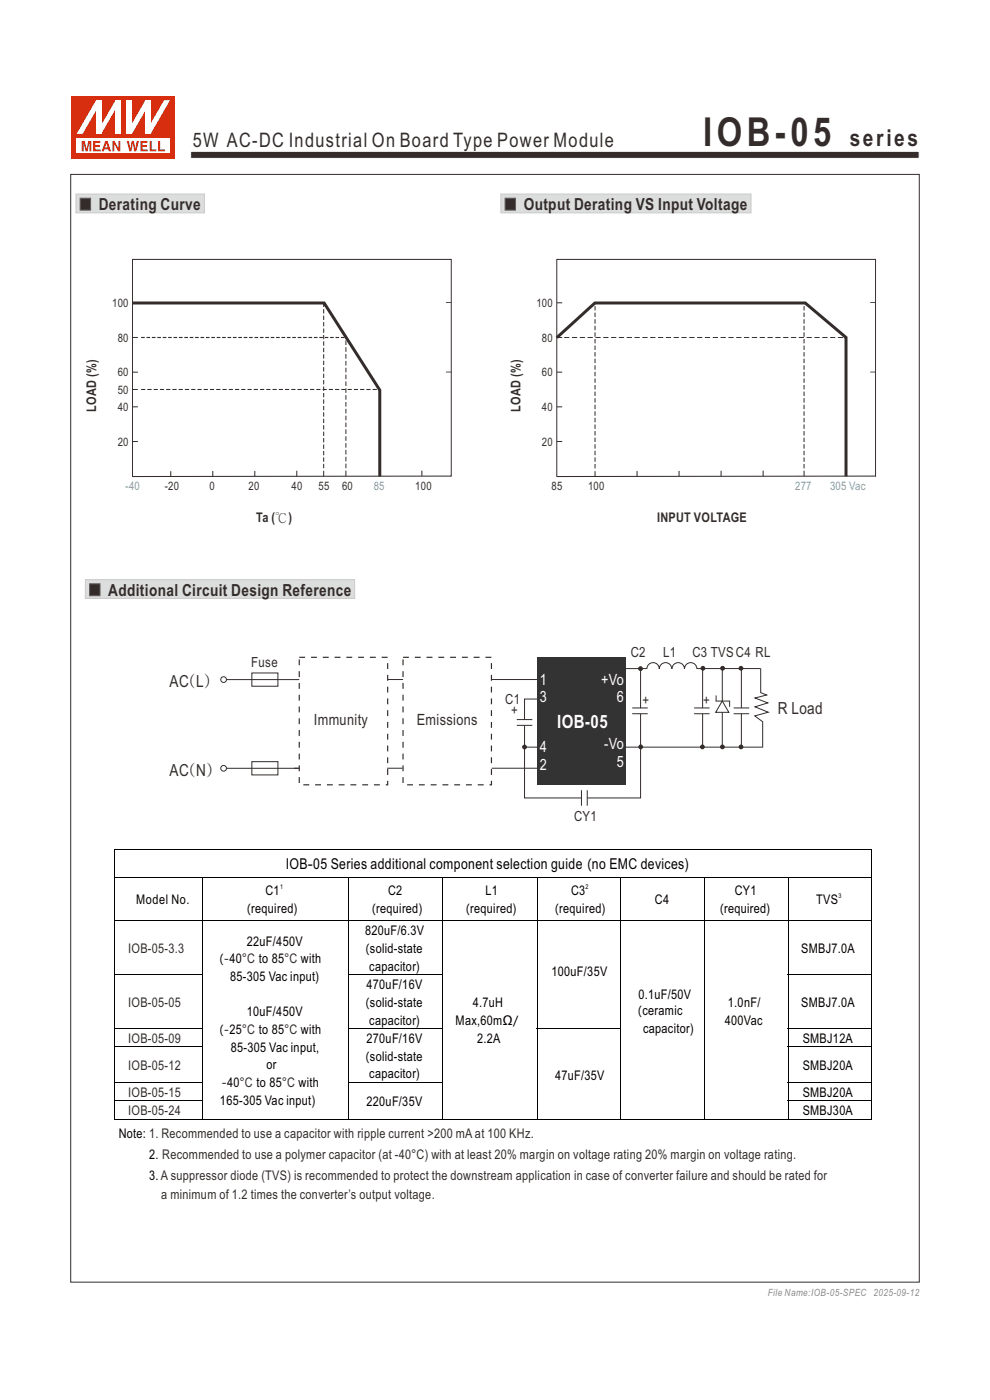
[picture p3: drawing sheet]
<svg xmlns="http://www.w3.org/2000/svg" width="210mm" height="297mm" viewBox="0 0 210 297" stroke-linecap="round" stroke-linejoin="round" font-family="sans-serif">
<path d="M106.2 41.2h53.1v4h-53.1z" fill-rule="evenodd" fill="#dcdddd" stroke="#c9caca" stroke-width=".21"/>
<path d="M107.1 42h2.3v2.6h-2.3z" fill-rule="evenodd" fill="#332c2b" stroke="#5f5d5d" stroke-width=".21"/>
<path d="M16.1 41.2h27.3v4h-27.3z" fill-rule="evenodd" fill="#dcdddd" stroke="#c9caca" stroke-width=".21"/>
<path d="M17 42h2.2v2.6h-2.2z" fill-rule="evenodd" fill="#332c2b" stroke="#5f5d5d" stroke-width=".21"/>
<path d="M126.3 64.2l-8.2 7.4" fill="none" stroke="#332c2b" stroke-width=".63" stroke-linecap="butt"/>
<path d="M40.4 32.1h154.6v1.5h-154.6z" fill-rule="evenodd" fill="#332c2b" stroke="#fefefe" stroke-width=".21"/>
<path d="M15.2 20.4h22v13.2h-22z" fill-rule="evenodd" fill="#d62e0f"/>
<path d="M16.3 29.4h19.8v3.1h-19.8z" fill-rule="evenodd" fill="#fefefe"/>
<g fill="#d62e0f">
<path d="M26.9 29.9h.4l.4 1.6 .3-1.6h.4l.3 1.6 .3-1.6h.5l-.6 2.2h-.4l-.3-1.7-.3 1.7h-.4z" fill-rule="evenodd"/>
<path d="M29.8 29.9h1.5v.4h-1.1v.5h1v.3h-1v.6h1.1v.4h-1.5z" fill-rule="evenodd"/>
<path d="M31.7 29.9h.5v1.8h1v.4h-1.5z" fill-rule="evenodd"/>
<path d="M33.5 29.9h.5v1.8h1v.4h-1.5z" fill-rule="evenodd"/>
<path d="M17.3 29.9h.7l.4 1.7 .3-1.7h.7v2.2h-.4v-1.8l-.4 1.8h-.5l-.4-1.8v1.8h-.4z" fill-rule="evenodd"/>
<path d="M19.8 29.9h1.5v.4h-1.1v.5h1v.3h-1v.6h1.2v.4h-1.6z" fill-rule="evenodd"/>
<path d="M22.6 30.4l.2 .9h-.5zM22.3 29.9l-.7 2.2h.4l.2-.4h.7l.2 .4h.5l-.8-2.2z" fill-rule="evenodd"/>
<path d="M23.8 29.9h.5l.8 1.5v-1.5h.4v2.2h-.4l-.9-1.6v1.6h-.4z" fill-rule="evenodd"/>
</g>
<g fill="#fff">
<path d="M24.5 21.3h1.1v7.1h-1.1z" fill-rule="evenodd"/>
<path d="M24.5 21.3h1.1l-4.1 7.1h-1.1z" fill-rule="evenodd"/>
<path d="M20.4 21.3h1.1v7.1h-1.1z" fill-rule="evenodd"/>
<path d="M20.4 21.3h1.1v.3l-4 6.8h-1.2z" fill-rule="evenodd"/>
<path d="M30.8 21.3h1.1v7.1h-1.1z" fill-rule="evenodd"/>
<path d="M34.8 21.3h1.3l-4.2 7.1h-1v-.3z" fill-rule="evenodd"/>
<path d="M26.9 21.3h1.1v7.1h-1.1z" fill-rule="evenodd"/>
<path d="M30.8 21.3h1.1v.2l-3.9 6.9h-1.1v-.3z" fill-rule="evenodd"/>
</g>
<g fill="none" stroke="#332c2b" stroke-width=".21">
<path d="M28.1 79h1.1M28.1 71.6h1.1M28.1 64.2h1.1M94.6 64.2h1.1M94.6 78.9h1.1M118.1 79h1.1M118.1 71.6h1.1M118.1 64.2h1.1M184.6 64.2h1.1M184.6 78.9h1.1M28.1 82.6h1.1M28.1 86.3h1.1"/>
<path d="M28.1 93.7h1.1M36.2 100v1.1M45.1 99.9v1.2M54 99.9v1.1M63 99.9v1.1M68.7 99.9v1.1M73.4 99.8v1.2M80.6 99.9v1.1M89.5 99.8v1.2M118.1 86.3h1.1M118.1 93.7h1.1M126.2 100v1.1"/>
<path d="M135.1 99.9v1.2M144 99.9v1.1M153 99.9v1.1M161.9 99.8v1.2M170.6 99.9v1.1M179.5 99.8v1.2M95.7 101l-67.6 .1v-46.1h67.6v46.1M185.7 101l-67.6 .1v-46.1h67.6v46.1"/>
</g>
<path d="M29.9 82.6h50.5M68.7 99.3v-35.1" fill="none" stroke="#332c2b" stroke-width=".21" stroke-dasharray=".9 .5" stroke-linecap="butt"/>
<path d="M29.9 71.6h43.6" fill="none" stroke="#332c2b" stroke-width=".21" stroke-dasharray=".9 .4" stroke-linecap="butt"/>
<path d="M119.7 71.6h59.8" fill="none" stroke="#332c2b" stroke-width=".21" stroke-dasharray="1.1 .5" stroke-linecap="butt"/>
<path d="M28.1 64.3h40.7l11.8 18.5v18.2M126.1 64.3h44.7l8.7 7.3v29.4" fill="none" stroke="#332c2b" stroke-width=".63" stroke-linecap="butt"/>
<path d="M73.4 99.3v-28M126.2 99.4v-35.1M170.6 99.4v-35.1" fill="none" stroke="#332c2b" stroke-width=".21" stroke-dasharray="1 .5" stroke-linecap="butt"/>
<path d="M80.6 99.3v-16.5M179.5 99.3v-16.5" fill="none" stroke="#332c2b" stroke-width=".21" stroke-dasharray=".8 .4" stroke-linecap="butt"/>
<path d="M18.1 123h57.1v4h-57.1z" fill-rule="evenodd" fill="#dcdddd" stroke="#c9caca" stroke-width=".21"/>
<path d="M19 123.8h2.2v2.6h-2.2z" fill-rule="evenodd" fill="#332c2b" stroke="#5f5d5d" stroke-width=".21"/>
<g fill="#000">
<path d="M24.3 180.2h.1v.2h-.1zM184.8 180.2h.2v.2h-.2zM113.9 206.7h.1v.1h-.1zM131.6 206.7h.1v.1h-.1zM149.3 206.7h.2v.1h-.2zM149.3 218.1h.2v.1h-.2zM73.9 222h.2v.2h-.2zM73.9 233.4h.2v.2h-.2zM93.9 222h.1v.2h-.1zM93.9 233.4h.1v.2h-.1zM113.9 222h.1v.2h-.1zM113.9 229.5h.1v.2h-.1z"/>
<path d="M113.9 233.4h.1v.2h-.1zM131.6 222h.1v.2h-.1zM131.6 229.5h.1v.2h-.1zM131.6 233.4h.1v.2h-.1zM149.3 222h.2v.2h-.2zM149.3 229.5h.2v.2h-.2zM149.3 233.4h.2v.2h-.2zM184.8 237.3h.2v.2h-.2z"/>
</g>
<g fill="none" stroke="#000" stroke-width=".21">
<path d="M24.3 180.3h160.7M24.3 186.1h160.7M24.3 195.3h160.7M24.4 180.4v57.1M42.9 186.2v9M42.9 195.4v11.3M74 186.2v9M74 195.4v11.3M94 186.2v9M94 195.4v11.3M113.9 186.2v9M113.9 195.4v11.3"/>
<path d="M131.7 186.2v9M131.7 195.4v11.3M149.4 186.2v9M149.4 195.4v11.3M167.2 186.2v9M167.2 195.4v11.3M184.9 180.4v5.6M184.9 186.2v9M184.9 195.4v11.3M24.3 206.7h18.7M24.3 218.2h18.7M42.9 206.8v11.3"/>
<path d="M42.9 218.2v3.8M73.9 206.7h20.1M73.9 218.2h20.1M74 206.8v11.3M74 218.2v3.8M94 206.8v11.3M94 218.2v3.8M113.9 218.2h17.8M113.9 206.8v11.3M113.9 218.2v3.8M131.7 206.8v11.3M131.7 218.2v3.8"/>
<path d="M149.4 206.8v11.3M149.4 218.2v3.8M167.1 206.7h17.9M167.1 218.2h17.9M167.2 206.8v11.3M167.2 218.2v3.8M184.9 206.8v11.3M184.9 218.2v3.8M24.3 222.1h18.7M24.3 229.6h18.7M24.3 233.5h18.7M24.3 237.4h18.6"/>
<path d="M42.9 222.2v7.3M42.9 229.7v3.7M42.9 233.6v3.9M43 237.4h30.9M73.9 229.6h20.1M74 222.2v7.3M74 229.7v3.7M74 233.6v3.9M74.1 237.4h19.8M94 222.2v7.3M94 229.7v3.7M94 233.6v3.9"/>
<path d="M94 237.4h19.9M113.9 222.2v7.3M113.9 229.7v3.7M113.9 233.6v3.9M114 237.4h17.6M131.7 222.2v7.3M131.7 229.7v3.7M131.7 233.6v3.9M131.7 237.4h17.6M149.4 222.2v7.3M149.4 229.7v3.7M149.4 233.6v3.9"/>
<path d="M149.5 237.4h17.6M167.1 222.1h17.9M167.1 229.6h17.9M167.1 233.5h17.9M167.2 222.2v7.3M167.2 229.7v3.7M167.2 233.6v3.9M167.2 237.4h17.6M184.9 222.2v7.3M184.9 229.7v3.7M184.9 233.6v3.9"/>
</g>
<path d="M113.9 139.4h18.7v27.1h-18.7z" fill-rule="evenodd" fill="#333"/>
<path d="M63.5 139.4h18.7v27.1h-18.7zM85.5 139.4h18.7v27.1h-18.7z" fill="none" stroke="#332c2b" stroke-width=".25" stroke-dasharray="1.2 1.2" stroke-linecap="butt"/>
<g fill="none" stroke="#332c2b" stroke-width=".21">
<path d="M48 144.2h15.5M53.4 142.8h5.6v2.8h-5.6zM82.2 144.2h3.3M104.2 144.2h9.9M109.6 152.7h3.3M109.6 153.9h3.3M111.2 158.5h2.7M111.3 153.9v15.4h12M113.9 148.3h-2.6v4.4M132.6 141.8h3.3v8.5M135.9 151.5v17.8h-11.3M135.9 141.8h1.3"/>
<path d="M48 163h15.5M53.4 161.6h5.6v2.8h-5.6zM62.4 163h1M82.1 163h3.3M104.3 163h9.6"/>
<circle cx="47.4" cy="144.2" r=".61"/>
<circle cx="138.5" cy="141.9" r="1.32"/>
<circle cx="141.2" cy="141.9" r="1.32"/>
<circle cx="143.9" cy="141.9" r="1.32"/>
<circle cx="146.5" cy="141.9" r="1.32"/>
<circle cx="47.4" cy="163" r=".61"/>
</g>
<circle cx="111.3" cy="158.5" r=".4" fill="#332c2b" stroke="#332c2b" stroke-width=".21"/>
<path d="M137.1 141.9h11.3v1.6h-11.3z" fill-rule="evenodd" fill="#fff"/>
<g fill="none" stroke="#332c2b" stroke-width=".21">
<path d="M132.4 158.5h29.4M134.1 150.2h3.3M134.1 151.4h3.3M147.2 150.2h3.3M147.2 151.4h3.3M147.8 141.8h13.5M149 141.9v8.3M149 151.4v7.1M151.8 148.7h3v1.3M151.9 147.5v1.2M153.2 148.7l1.4 2.4h-2.8zM153.2 141.8v6.9"/>
<path d="M153.2 151.1v7.4M155.6 150.2h3.3M155.6 151.4h3.3M157.3 141.8v8.4M157.3 151.4v7.1M161.4 141.8v5.1l1.2 .5-2.4 .7 2.7 1-2.7 .9 2.8 1.1-2.9 .8 1.7 1.2v5.5M123.3 167.6v3.3M124.6 167.6v3.3"/>
</g>
<g fill="#332c2b" stroke="#332c2b" stroke-width=".21">
<circle cx="149.1" cy="141.8" r=".4"/>
<circle cx="153.3" cy="141.8" r=".4"/>
<circle cx="157.2" cy="141.8" r=".4"/>
<circle cx="135.9" cy="141.8" r=".4"/>
<circle cx="135.9" cy="158.5" r=".4"/>
<circle cx="149" cy="158.5" r=".4"/>
<circle cx="153.2" cy="158.5" r=".4"/>
<circle cx="157.2" cy="158.5" r=".4"/>
</g>
<path d="M15 37h180v235h-180z" fill="none" stroke="#332c2b" stroke-width=".21"/>
<text font-size="8.5" fill="#332c2b" x="149.2" y="31">IOB-05</text>
<text font-size="4.9" fill="#332c2b" x="180.2" y="31">series</text>
<text font-size="4.2" fill="#332c2b" x="40.9" y="31.1">5W AC-DC Industrial On Board Type Power Module</text>
<text font-size="3.9" fill="#fefefe" x="118.2" y="154.4">IOB-05</text>
<g font-size="3.5" fill="#332c2b">
<text x="20.9" y="44.5">Derating Curve</text>
<text x="111.1" y="44.5">Output Derating VS Input Voltage</text>
<text x="22.9" y="126.3">Additional Circuit Design Reference</text>
<text x="36" y="145.7">AC(L)</text>
<text x="165" y="151.5">R Load</text>
<text x="36" y="164.6">AC(N)</text>
</g>
<g font-size="3.3" fill="#fff">
<text x="114.5" y="145.3">1</text>
<text x="114.5" y="149">3</text>
<text x="127.5" y="145.3">+Vo</text>
<text x="130.9" y="149">6</text>
<text x="114.5" y="159.6">4</text>
<text x="128.2" y="159">-Vo</text>
<text x="114.5" y="163.3">2</text>
<text x="130.9" y="162.7">5</text>
</g>
<g font-size="3.3" fill="#332c2b">
<text x="66.6" y="153.7">Immunity</text>
<text x="88.4" y="153.7">Emissions</text>
</g>
<text font-size="3.2" x="60.6" y="184.4">IOB-05 Series additional component selection guide (no EMC devices)</text>
<g font-size="3" fill="#332c2b">
<text x="53.3" y="141.4">Fuse</text>
<text x="133.8" y="139.3">C2</text>
<text x="140.6" y="139.3">L1</text>
<text x="146.9" y="139.3">C3 TVSC4 RL</text>
<text x="107.2" y="149.4">C1</text>
<text x="136.3" y="149.7">+</text>
<text x="149.1" y="149.7">+</text>
<text x="108.4" y="151.6">+</text>
<text x="121.8" y="174.2">CY1</text>
</g>
<g font-size="2.8" fill="#332c2b">
<text x="20.4" y="87.4" transform="rotate(-90 20.4 87.4)">LOAD (%)</text>
<text x="110.4" y="87.4" transform="rotate(-90 110.4 87.4)">LOAD (%)</text>
<text x="54.4" y="110.7">Ta (℃)</text>
<text x="139.4" y="110.7">INPUT VOLTAGE</text>
<text x="27.2" y="202.2">IOB-05-3.3</text>
<text x="27.2" y="213.6">IOB-05-05</text>
<text x="27.2" y="221.3">IOB-05-09</text>
<text x="27.2" y="227">IOB-05-12</text>
<text x="27.2" y="232.7">IOB-05-15</text>
<text x="27.2" y="236.6">IOB-05-24</text>
<text x="34.2" y="254.4">a minimum of 1.2 times the converter’s output voltage.</text>
</g>
<g font-size="2.8">
<text x="28.9" y="191.8">Model No.</text>
<text x="56.3" y="190">C1</text>
<text x="82.3" y="190">C2</text>
<text x="103" y="190">L1</text>
<text x="121.1" y="190">C3</text>
<text x="138.9" y="191.8">C4</text>
<text x="155.9" y="190">CY1</text>
<text x="173.2" y="191.8">TVS</text>
<text x="52.4" y="193.7">(required)</text>
<text x="78.9" y="193.7">(required)</text>
<text x="98.8" y="193.7">(required)</text>
<text x="117.7" y="193.7">(required)</text>
<text x="152.7" y="193.7">(required)</text>
<text x="52.4" y="200.6">22uF/450V</text>
<text x="77.4" y="198.4">820uF/6.3V</text>
<text x="77.5" y="202.1">(solid-state</text>
<text x="170" y="202.1">SMBJ7.0A</text>
<text x="46.5" y="204.4">(-40°C to 85°C with</text>
<text x="48.8" y="208.1">85-305 Vac input)</text>
<text x="77.8" y="209.8">470uF/16V</text>
<text x="78.3" y="205.9">capacitor)</text>
<text x="117" y="207">100uF/35V</text>
<text x="52.4" y="215.6">10uF/450V</text>
<text x="77.5" y="213.6">(solid-state</text>
<text x="100.3" y="213.7">4.7uH</text>
<text x="135.3" y="215.4">(ceramic</text>
<text x="135.4" y="211.9">0.1uF/50V</text>
<text x="154.4" y="213.6">1.0nF/</text>
<text x="170" y="213.6">SMBJ7.0A</text>
<text x="46.5" y="219.4">(-25°C to 85°C with</text>
<text x="77.8" y="221.3">270uF/16V</text>
<text x="78.3" y="217.3">capacitor)</text>
<text x="96.6" y="217.5">Max,60mΩ/</text>
<text x="101.2" y="221.2">2.2A</text>
<text x="136.4" y="219.1">capacitor)</text>
<text x="153.8" y="217.4">400Vac</text>
<text x="170.3" y="221.2">SMBJ12A</text>
<text x="48.9" y="223.1">85-305 Vac input,</text>
<text x="56.5" y="226.9">or</text>
<text x="77.5" y="225">(solid-state</text>
<text x="170.3" y="227">SMBJ20A</text>
<text x="47" y="230.6">-40°C to 85°C with</text>
<text x="78.3" y="228.8">capacitor)</text>
<text x="117.7" y="229">47uF/35V</text>
<text x="170.3" y="232.7">SMBJ20A</text>
<text x="46.7" y="234.4">165-305 Vac input)</text>
<text x="77.8" y="234.6">220uF/35V</text>
<text x="170.3" y="236.6">SMBJ30A</text>
<text x="25.2" y="241.5">Note: 1. Recommended to use a capacitor with ripple current &gt;200 mA at 100 KHz.</text>
<text x="31.6" y="245.9">2. Recommended to use a polymer capacitor (at -40°C) with at least 20% margin on voltage rating 20% margin on voltage rating.</text>
<text x="31.6" y="250.3">3. A suppressor diode (TVS) is recommended to protect the downstream application in case of converter failure and should be rated for</text>
</g>
<g font-size="2.5" fill="#332c2b">
<text x="23.8" y="65.2">100</text>
<text x="113.8" y="65.2">100</text>
<text x="25" y="72.5">80</text>
<text x="115" y="72.5">80</text>
<text x="25" y="79.9">60</text>
<text x="25" y="83.5">50</text>
<text x="115" y="79.9">60</text>
<text x="25" y="87.2">40</text>
<text x="115" y="87.2">40</text>
<text x="25" y="94.6">20</text>
<text x="115" y="94.6">20</text>
<text x="35" y="103.9">-20</text>
<text x="44.4" y="103.9">0</text>
<text x="52.7" y="103.9">20</text>
<text x="61.9" y="103.9">40</text>
<text x="67.6" y="103.9">55</text>
<text x="72.6" y="103.9">60</text>
<text x="88.1" y="103.9">100</text>
<text x="117" y="103.9">85</text>
<text x="124.7" y="103.9">100</text>
</g>
<g font-size="2.5" fill="#56aab7">
<text x="26.6" y="103.9">-40</text>
<text x="79.3" y="103.9">85</text>
<text x="168.7" y="103.9">277</text>
<text x="176.1" y="103.9">305 Vac</text>
</g>
<text font-size="2.1" fill="#8b8b8c" x="162.9" y="275">File Name:IOB-05-SPEC 2025-09-12</text>
<g font-size="1.4">
<text x="59.4" y="188.6">1</text>
<text x="124.2" y="188.6">2</text>
<text x="177.9" y="190.4">3</text>
</g>
</svg>
